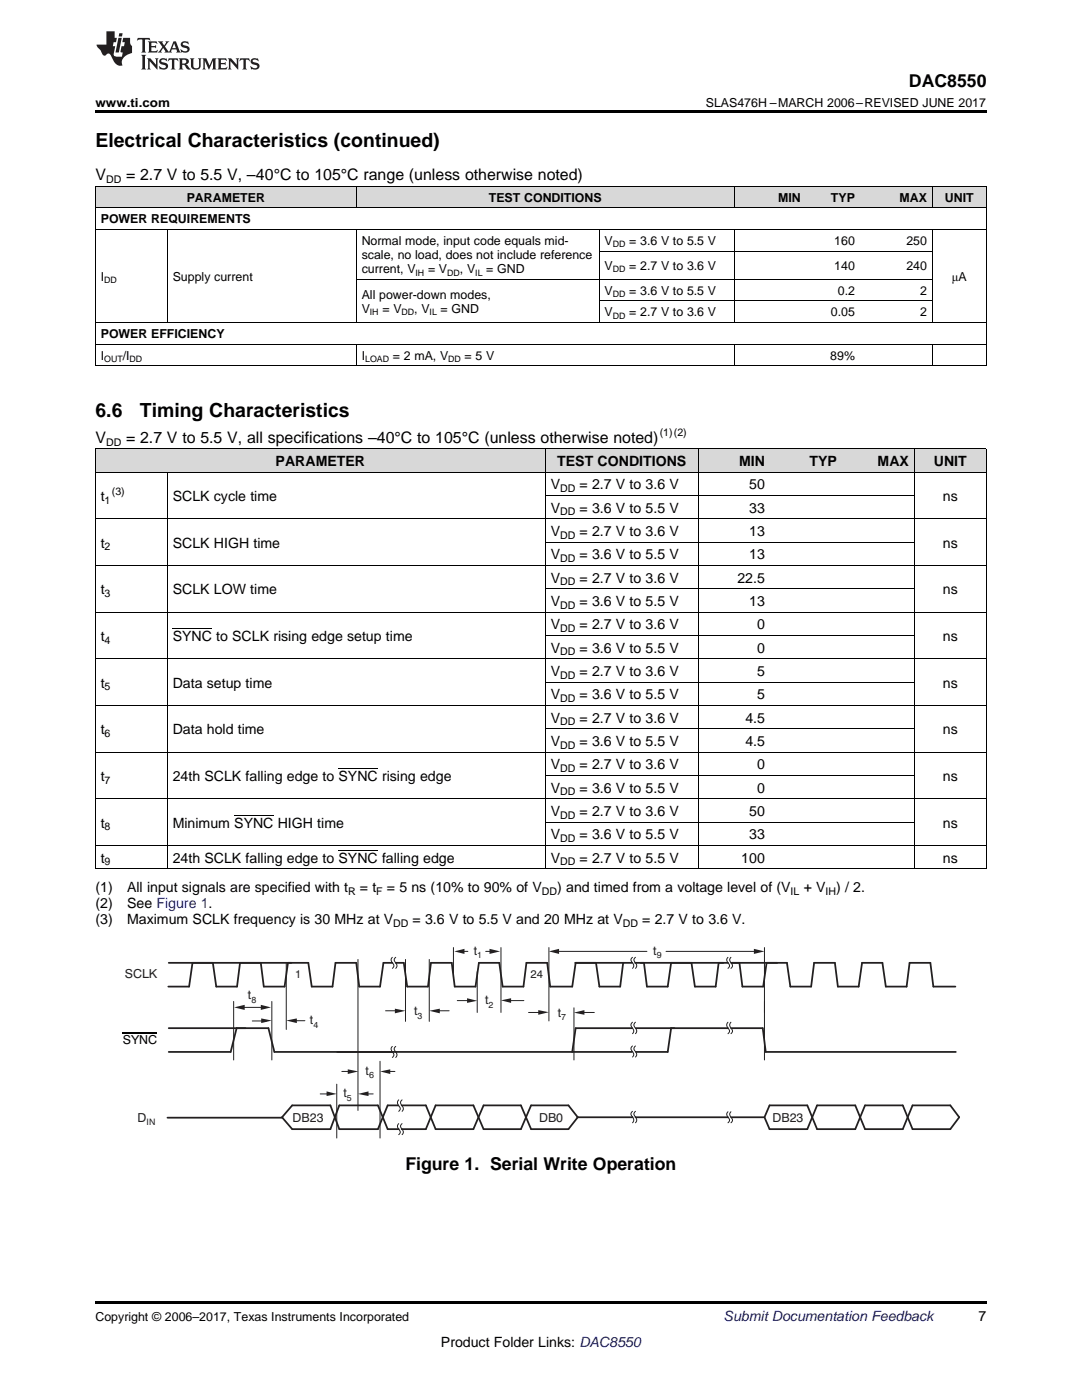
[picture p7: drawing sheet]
<svg xmlns="http://www.w3.org/2000/svg" width="216mm" height="279mm" viewBox="0 0 216 279" stroke-linecap="round" stroke-linejoin="round" font-family="sans-serif">
<g fill="#d8d8d8">
<path d="M19 89.6h14.4v4.7h-14.4z"/>
<path d="M33.4 89.6h75.4v4.7h-75.4z"/>
<path d="M108.8 89.6h30.5v4.7h-30.5z"/>
<path d="M139.3 89.6h14.4v4.7h-14.4z"/>
<path d="M153.7 89.6h14.4v4.7h-14.4z"/>
<path d="M168.1 89.6h14.4v4.7h-14.4z"/>
<path d="M182.5 89.6h14.3v4.7h-14.3z"/>
<path d="M19 37.3h14.4v4.3h-14.4z"/>
<path d="M33.4 37.3h37.7v4.3h-37.7z"/>
<path d="M71.1 37.3h48.5v4.3h-48.5z"/>
<path d="M119.6 37.3h26.9v4.3h-26.9z"/>
<path d="M146.5 37.3h14.4v4.3h-14.4z"/>
<path d="M160.9 37.3h10.8v4.3h-10.8z"/>
<path d="M171.7 37.3h14.4v4.3h-14.4z"/>
<path d="M186.1 37.3h10.7v4.3h-10.7z"/>
</g>
<path d="M19 259.7h177.8v.5h-177.8z" fill="#000"/>
<g fill="none" stroke="#231f20" stroke-width=".35">
<path d="M33.7 192.2h27.8l.7 4.7h4.1l.6-4.7h4.2l.6 4.7h4.1l.7-4.7h1.8M38.4 192.2l-.7 4.7h-4.1M42.5 192.2l.7 4.7h4.1l.6-4.7M52 192.2l.6 4.7h4.2l.7-4.7M79 192.2h1.6l.7 4.7h4.1l.6-4.7h4.1l.6 4.7h4.2l.7-4.7h4l.7 4.7h4.1l.6-4.7h4.2l.6 4.7h4.4l.7-4.7M114.8 192.2h11.3M118.9 192.2l.7 4.7h4.2l.5-4.7M126.7 192.2h18.6M128.5 192.2l.6 4.7h4.1l.7-4.7M138 192.2l.7 4.7h4.1l.6-4.7M145.9 192.2h11.1l.7 4.7h4.2l.5-4.7h4.2l.6 4.7h4.1l.7-4.7h4.1l.7 4.7h4.1l.6-4.7h4.1l.6 4.7h4.4M147.5 192.2l.6 4.7h4.2l.7-4.7"/>
<path d="M49 205.2h-15.3M145.3 205.2h-11.4l-.7 4.7h-6.3M145.9 205.2h6.3l.6 4.7h37.9M79.5 220.6h-2.1l-2 4.7h-7.7l-1.8-4.7h-7.6l-2 2.4 2 2.3h7.6l1.8-4.7h7.7l2 4.7h2.2M80.2 220.6h4.8l1.9 4.7h7.6l2-4.7h7.4l2.1 4.7h7.4l1.9-2.3-1.9-2.4h-7.4l-2.1 4.7h-7.4l-2-4.7h-7.6l-1.9 4.7h-4.8M153.6 220.6l-1.1 2.4 1.1 2.3h7.5l1.9-4.7h7.7l1.9 4.7h7.5l2-4.7h7.5l1.8 2.4-1.8 2.3h-7.5l-2-4.7h-7.5l-1.9 4.7h-7.7l-1.9-4.7z"/>
</g>
<path d="M24.5 206.1h6.9" fill="none" stroke="#010202" stroke-width=".25"/>
<path d="M46.6 199.9v11.6M54.2 199.9v11.6M57.1 192.2v13.2M71.4 191.5v30.1M80.9 191.5v12.3M76.9 201.7h2.6M114.5 201.1v10.4M116 202.1h2.6" fill="none" stroke="#231f20" stroke-width=".2"/>
<path d="M78.8 201.3l2.1 .4-2.1 .5z" fill="#231f20"/>
<path d="M85.7 191.5v12.3M87.1 201.7h2.5" fill="none" stroke="#231f20" stroke-width=".2"/>
<path d="M85.6 201.7l2.2-.4v.9z" fill="#231f20"/>
<path d="M90.5 189.1v5.3M91.2 199.7h2.6M95.2 193.9v8.2" fill="none" stroke="#231f20" stroke-width=".2"/>
<g fill="#231f20">
<path d="M93.2 199.2l2 .5-2 .4z"/>
<path d="M100 199.6l2-.4v.9z"/>
</g>
<path d="M100 189.1v13M101.9 199.7h2.6M105.5 202.1h2.6" fill="none" stroke="#231f20" stroke-width=".2"/>
<g fill="#231f20">
<path d="M114.5 202.1l2.1-.5v.9z"/>
<path d="M107.4 201.6l2.1 .4-2.1 .5z"/>
</g>
<path d="M48.5 201h3.9" fill="none" stroke="#231f20" stroke-width=".2"/>
<g fill="#231f20">
<path d="M46.7 201l2.1-.5v1.1z"/>
<path d="M52 200.5l2.1 .5-2.1 .6z"/>
</g>
<path d="M50.3 203.8h2.9M58.9 203.7h1.9" fill="none" stroke="#231f20" stroke-width=".2"/>
<g fill="#231f20">
<path d="M57.1 203.7l2.1-.5v1z"/>
<path d="M52.1 203.2l2.1 .5-2.1 .5z"/>
</g>
<g fill="none" stroke="#231f20" stroke-width=".2">
<path d="M78.3 191.1a.86 .86 0 0 0 .2 1.4l.1 .2-.3 .6M79 191.1l-.3 .2a1.11 1.11 0 0 0 .5 1.2v.2l-.2 .6M126.2 191.1l-.2 .2a1.11 1.11 0 0 0 .4 1.2l.1 .2-.3 .6M126.8 191.1l-.2 .2a1.11 1.11 0 0 0 .4 1.2l.1 .2-.3 .6M145.3 191.1a.86 .86 0 0 0 .2 1.4l.1 .2-.3 .6M145.9 191.1a.86 .86 0 0 0 .2 1.4l.1 .2-.3 .6M152.5 199.9v11.6M63.9 218.3h1.9M67.2 216.4v10.7M78.3 208.8a.86 .86 0 0 0 .2 1.4l.1 .3-.3 .5M79 208.8l-.3 .3a1.11 1.11 0 0 0 .5 1.1v.3l-.2 .5M79.6 219.5a.95 .95 0 0 0 .2 1.5l.1 .3-.3 .5"/>
<path d="M80.2 219.5l-.2 .3a1.19 1.19 0 0 0 .4 1.2l.1 .3-.3 .5M126.2 204l-.2 .3a1.19 1.19 0 0 0 .4 1.2l.1 .3-.3 .5M126.2 208.8l-.2 .2a1.13 1.13 0 0 0 .4 1.2l.1 .3-.3 .5M126.8 204l-.2 .3a1.19 1.19 0 0 0 .4 1.2l.1 .3-.3 .5M126.8 208.8l-.2 .2a1.13 1.13 0 0 0 .4 1.2l.1 .3-.3 .5M145.3 204a.95 .95 0 0 0 .2 1.5l.1 .3-.3 .5M145.9 204a.95 .95 0 0 0 .2 1.5l.1 .3-.3 .5M79.6 224.2a.72 .72 0 0 0 0 1.1l.3 .7-.3 .4M80.2 224.2l-.2 .3a1.13 1.13 0 0 0 .4 1.2l.1 .3-.3 .4M126.2 221.8l-.3 .5 .1 .3a1.05 1.05 0 0 1 .2 1.5M126.8 221.8l-.3 .5 .1 .3a1.05 1.05 0 0 1 .2 1.5M145.3 221.9a.86 .86 0 0 0 .2 1.4l.1 .3-.3 .5"/>
<path d="M145.9 221.9a.86 .86 0 0 0 .2 1.4l.1 .3-.3 .5"/>
</g>
<path d="M33.7 209.9h12.3l1.2-4.7h6.4l1.2 4.7h71.3M126.1 205.2h-11.2l-.7 4.7M126.9 205.2h7.7M33.4 223.1h23M115.2 223h11M126.8 223h18.5M145.9 223h6.5" fill="none" stroke="#231f20" stroke-width=".35"/>
<path d="M65.2 217.8l2 .5-2 .4z" fill="#231f20"/>
<path d="M72.8 218.3h1.7M75.8 211.8v15.3" fill="none" stroke="#231f20" stroke-width=".2"/>
<path d="M71.4 218.3l2.1-.5v.9z" fill="#231f20"/>
<path d="M68.2 213.8h2" fill="none" stroke="#231f20" stroke-width=".2"/>
<path d="M69.4 213.4l2.1 .4-2.1 .5z" fill="#231f20"/>
<path d="M77.2 213.8h1.6" fill="none" stroke="#231f20" stroke-width=".2"/>
<path d="M75.8 213.8l2.1-.4v.9z" fill="#231f20"/>
<path d="M92.3 189.9h1.1M96.9 189.9h1.8" fill="none" stroke="#231f20" stroke-width=".2"/>
<g fill="#231f20">
<path d="M90.6 189.9l2.1-.5v1z"/>
<path d="M97.7 189.4l2.1 .5-2.1 .5z"/>
</g>
<path d="M109.5 189.1v14.7M111.4 189.9h17.7M132.9 189.9h18.4M152.5 189.1v13" fill="none" stroke="#231f20" stroke-width=".2"/>
<g fill="#231f20">
<path d="M109.5 189.9l2.1-.5v1z"/>
<path d="M150.4 189.4l2.1 .5-2.1 .5z"/>
</g>
<g fill="none" stroke="#000" stroke-width=".2">
<path d="M19 37.2h177.8M19.1 37.2v35.8M71.1 37.2v4.4M146.5 37.2v4.4M186 37.2v4.4M196.8 37.2v35.8M19 45.8h177.8M19 41.5h177.8M33.4 45.9v18.5M71.1 45.9v18.5M71.1 55.8h115M119.5 45.9v18.5"/>
<path d="M119.6 50.1h66.5M146.5 45.9v18.5M186 45.9v18.5M19 73h177.8M19 68.7h177.8M19 64.4h177.8M71.1 68.7v4.3M119.6 60.1h66.5M146.5 68.7v4.3M186 68.7v4.3M19 94.2h177.8M19 89.6h177.8"/>
<path d="M19.1 89.6v83.8M33.4 94.3v79.1M108.8 89.6v83.8M108.8 98.9h73.7M139.3 89.6v83.8M182.4 89.6v83.8M196.8 89.6v83.8M19 112.8h177.8M19 103.5h177.8M108.8 117.5h73.7M108.8 108.2h73.7M19 131.5h177.8"/>
<path d="M19 122.1h177.8M108.8 136.1h73.7M108.8 126.8h73.7M19 159.4h177.8M19 150.1h177.8M19 140.8h177.8M108.8 154.7h73.7M108.8 145.4h73.7M19 173.4h177.8M19 168.7h177.8M108.8 164.1h73.7"/>
</g>
<path d="M19 22h177.8v.5h-177.8z" fill="#000"/>
<g fill="#231f20">
<path d="M27.5 7.6l-.1 .5 .4-.2h.6v.1v2.1l-.2 .4h1l-.3-.4v-2.1l.1-.1h.5l.5 .2-.2-.5zM29.5 8.3l.2 .3v1.5l-.2 .4h1.8l.2-.6a1.04 1.04 0 0 1-1.3 .2v-.7h.6l.3 .2v-.6l-.3 .2h-.6v-.6l.8-.1 .4 .3-.2-.5zM31.5 8.3l.9 1.1-.9 1.1h.8l-.2-.2 .5-.7 .4 .7-.2 .2h1.5l-.1-.2 .1-.4h.9l.1 .4-.2 .2h1l-.3-.3-.7-1.9h-.5l-.9 2-.8-1 .9-1h-.8l.1 .3-.3 .5-.4-.6 .2-.2zM34.7 8.6l.4 1h-.7zM36.3 8.4a.63 .63 0 0 0-.2 .7 .63 .63 0 0 0 .6 .4l.6 .2 .1 .2a.75 .75 0 0 1-.7 .4 .75 .75 0 0 1-.6-.5l.1 .7 .1-.1a1.11 1.11 0 0 0 1.5-.6 1.13 1.13 0 0 0-1.2-.8l-.1-.4a1.04 1.04 0 0 1 1.2 .2l-.2-.5-.1 .1-.5-.2zM28.2 10.9l.2 .4v2.2l-.2 .4h1l-.3-.4v-2.2l.3-.4zM29.3 11.6l.3 .4v1.5l-.3 .4h.8l-.2-.4v-1.3l1.5 1.7v-1.9l.2-.4h-.7l.2 .4v.9l-1.1-1.3zM32 11.8a.62 .62 0 0 0-.2 .7 .62 .62 0 0 0 .6 .4l.6 .1 .1 .3a.76 .76 0 0 1-.7 .3 .76 .76 0 0 1-.6-.4l.1 .7 .1-.1a1.11 1.11 0 0 0 1.5-.6 1.13 1.13 0 0 0-1.2-.8l-.1-.4a1.04 1.04 0 0 1 1.2 .2l-.2-.6-.1 .1-.5-.1zM33.7 11.6l-.2 .6a.61 .61 0 0 1 .8-.3v1.6l-.2 .4h.9l-.2-.4v-1.6a.63 .63 0 0 1 .8 .3l-.2-.6zM35.6 11.6l.3 .4v1.5l-.3 .4h1l-.2-.2v-.8l.5 .2a.76 .76 0 0 0 1.2 .7l-1-1a.58 .58 0 0 0 .6-.5 .58 .58 0 0 0-.5-.6zM36.4 11.9h.1a.45 .45 0 0 1 .5 .1 .45 .45 0 0 1 .1 .5l-.7 .2zM37.9 11.6l.2 .2a2.17 2.17 0 0 0 .3 1.9 .99 .99 0 0 0 1.6-.6v-1.1l.2-.4h-.7l.2 .2a1.92 1.92 0 0 1-.2 1.8 .6 .6 0 0 1-.9-.5v-1.1l.2-.4zM40.4 11.6l.2 .4v1.5l-.2 .4h.7l-.2-.4v-1.4l.8 1.8 .8-1.8v1.4l-.2 .4h.9l-.2-.4v-1.5l.2-.4h-.8l-.6 1.5-.6-1.5zM43.4 11.6l.2 .4v1.5l-.2 .4h1.8l.2-.6a1.04 1.04 0 0 1-1.3 .1v-.6h.5l.4 .2v-.6l-.4 .2h-.5v-.7h.8l.3 .3-.1-.6zM45.5 11.6l.2 .4v1.5l-.2 .4h.7l-.2-.4v-1.3l1.5 1.7v-1.9l.2-.4h-.7l.2 .4v.9l-1.1-1.3zM47.9 11.6l-.1 .6a.61 .61 0 0 1 .8-.3v1.6l-.3 .4h1l-.3-.4 .1-1.6a.63 .63 0 0 1 .7 .3l-.1-.6zM50.2 11.8a.62 .62 0 0 0-.2 .7 .62 .62 0 0 0 .6 .4l.6 .1 .2 .3a.76 .76 0 0 1-.8 .3 .76 .76 0 0 1-.6-.4l.1 .7 .2-.1a1.11 1.11 0 0 0 1.5-.6 1.13 1.13 0 0 0-1.3-.8l-.1-.4a1.04 1.04 0 0 1 1.2 .2l-.1-.6-.2 .1-.5-.1z"/>
<path d="M21.2 6.3v2.6h-1.9l.1 .4 .7 .9a.91 .91 0 0 0 1 .8 .56 .56 0 0 1 .5-.3 .56 .56 0 0 1 .5 .3l.4 .8a1.53 1.53 0 0 0 1.9 1.2 1.54 1.54 0 0 1 1-2.1l.9-.3v-1.4a1.52 1.52 0 0 1-.3-1.6h-1.4l-.2 .8h.5l-.2 .8h-.4l-.2 1v.2l.4 .1-.2 .8a1.93 1.93 0 0 1-1.6-.3l.3-1.8h-.5l.2-.8h.4l.2-.8h-.4v-1.3zM23.6 7.6l-.6 2.9h.7l.6-2.9zM23.8 6.6l-.1 .7h.6l.2-.7z"/>
</g>
<path d="M34.5 125.4h7.8M67.6 153.4h7.8M46.7 162.7h7.9M67.6 169.7h7.8" fill="none" stroke="#000" stroke-width=".2"/>
<g font-size="3.9">
<text x="19" y="29.3">Electrical Characteristics (continued)</text>
<text x="19" y="83.2">6.6</text>
<text x="27.9" y="83.2">Timing Characteristics</text>
</g>
<g font-size="3.5">
<text x="181.4" y="17.3">DAC8550</text>
<text x="80.9" y="233.6">Figure 1. Serial Write Operation</text>
</g>
<g font-size="3.2">
<text x="19" y="36">V</text>
<text x="25.2" y="36">= 2.7 V to 5.5 V, –40°C to 105°C range (unless otherwise noted)</text>
<text x="19" y="88.3">V</text>
<text x="25.2" y="88.3">= 2.7 V to 5.5 V, all specifications –40°C to 105°C (unless otherwise noted)</text>
</g>
<g font-size="2.8">
<text x="55" y="93">PARAMETER</text>
<text x="111.2" y="93">TEST CONDITIONS</text>
<text x="147.5" y="93">MIN</text>
<text x="161.5" y="93">TYP</text>
<text x="175.1" y="93">MAX</text>
<text x="186.3" y="93">UNIT</text>
<text x="20.1" y="100">t</text>
<text x="34.5" y="100">SCLK cycle time</text>
<text x="109.9" y="97.6">V</text>
<text x="115.6" y="97.6">= 2.7 V to 3.6 V</text>
<text x="149.5" y="97.6">50</text>
<text x="188.1" y="100">ns</text>
<text x="109.9" y="102.3">V</text>
<text x="109.9" y="107">V</text>
<text x="115.6" y="102.3">= 3.6 V to 5.5 V</text>
<text x="115.6" y="107">= 2.7 V to 3.6 V</text>
<text x="149.5" y="102.3">33</text>
<text x="149.5" y="107">13</text>
<text x="20.1" y="109.3">t</text>
<text x="34.5" y="109.3">SCLK HIGH time</text>
<text x="109.9" y="111.6">V</text>
<text x="115.6" y="111.6">= 3.6 V to 5.5 V</text>
<text x="149.5" y="111.6">13</text>
<text x="188.1" y="109.3">ns</text>
<text x="20.1" y="118.6">t</text>
<text x="34.5" y="118.6">SCLK LOW time</text>
<text x="109.9" y="116.3">V</text>
<text x="115.6" y="116.3">= 2.7 V to 3.6 V</text>
<text x="147.1" y="116.3">22.5</text>
<text x="188.1" y="118.6">ns</text>
<text x="109.9" y="120.9">V</text>
<text x="109.9" y="125.6">V</text>
<text x="115.6" y="120.9">= 3.6 V to 5.5 V</text>
<text x="115.6" y="125.6">= 2.7 V to 3.6 V</text>
<text x="149.5" y="120.9">13</text>
<text x="151.1" y="125.6">0</text>
<text x="20.1" y="127.9">t</text>
<text x="34.5" y="127.9">SYNC to SCLK rising edge setup time</text>
<text x="109.9" y="130.2">V</text>
<text x="115.6" y="130.2">= 3.6 V to 5.5 V</text>
<text x="151.1" y="130.2">0</text>
<text x="188.1" y="127.9">ns</text>
<text x="20.1" y="137.2">t</text>
<text x="34.5" y="137.2">Data setup time</text>
<text x="109.9" y="134.9">V</text>
<text x="115.6" y="134.9">= 2.7 V to 3.6 V</text>
<text x="151.1" y="134.9">5</text>
<text x="188.1" y="137.2">ns</text>
<text x="109.9" y="139.6">V</text>
<text x="115.6" y="139.6">= 3.6 V to 5.5 V</text>
<text x="151.1" y="139.6">5</text>
<text x="20.1" y="146.5">t</text>
<text x="34.5" y="146.5">Data hold time</text>
<text x="109.9" y="144.2">V</text>
<text x="109.9" y="148.9">V</text>
<text x="115.6" y="144.2">= 2.7 V to 3.6 V</text>
<text x="115.6" y="148.9">= 3.6 V to 5.5 V</text>
<text x="148.7" y="144.2">4.5</text>
<text x="148.7" y="148.9">4.5</text>
<text x="188.1" y="146.5">ns</text>
<text x="20.1" y="155.9">t</text>
<text x="34.5" y="155.9">24th SCLK falling edge to SYNC rising edge</text>
<text x="109.9" y="153.5">V</text>
<text x="115.6" y="153.5">= 2.7 V to 3.6 V</text>
<text x="151.1" y="153.5">0</text>
<text x="188.1" y="155.9">ns</text>
<text x="109.9" y="158.2">V</text>
<text x="115.6" y="158.2">= 3.6 V to 5.5 V</text>
<text x="151.1" y="158.2">0</text>
<text x="20.1" y="165.2">t</text>
<text x="34.5" y="165.2">Minimum SYNC HIGH time</text>
<text x="109.9" y="162.8">V</text>
<text x="109.9" y="167.5">V</text>
<text x="115.6" y="162.8">= 2.7 V to 3.6 V</text>
<text x="115.6" y="167.5">= 3.6 V to 5.5 V</text>
<text x="149.5" y="162.8">50</text>
<text x="149.5" y="167.5">33</text>
<text x="188.1" y="165.2">ns</text>
<text x="20.1" y="172.2">t</text>
<text x="34.5" y="172.2">24th SCLK falling edge to SYNC falling edge</text>
<text x="109.9" y="172.2">V</text>
<text x="115.6" y="172.2">= 2.7 V to 5.5 V</text>
<text x="147.9" y="172.2">100</text>
<text x="188.1" y="172.2">ns</text>
<text x="19" y="178">(1)</text>
<text x="25.4" y="178">All input signals are specified with t</text>
<text x="71.8" y="178">= t</text>
<text x="77.2" y="178">= 5 ns (10% to 90% of V</text>
<text x="111.2" y="178">) and timed from a voltage level of (V</text>
<text x="160.4" y="178">+ V</text>
<text x="166.9" y="178">) / 2.</text>
<text x="19" y="181.2">(2)</text>
<text x="19" y="184.4">(3)</text>
<text x="25.4" y="181.2">See Figure 1.</text>
<text x="25.4" y="184.4">Maximum SCLK frequency is 30 MHz at V</text>
<text x="82.3" y="184.4">= 3.6 V to 5.5 V and 20 MHz at V</text>
<text x="128.2" y="184.4">= 2.7 V to 3.6 V.</text>
<text x="195.3" y="263.6">7</text>
<text x="88" y="268.9">Product Folder Links: DAC8550</text>
</g>
<text font-size="2.8" fill="#0000c8" x="144.4" y="263.6">Submit Documentation Feedback</text>
<g font-size="2.5">
<text x="19" y="21.4">www.ti.com</text>
<text x="140.8" y="21.4">SLAS476H –MARCH 2006–REVISED JUNE 2017</text>
<text x="37.3" y="40.3">PARAMETER</text>
<text x="97.5" y="40.3">TEST CONDITIONS</text>
<text x="155.3" y="40.3">MIN</text>
<text x="165.8" y="40.3">TYP</text>
<text x="179.5" y="40.3">MAX</text>
<text x="188.6" y="40.3">UNIT</text>
<text x="20.1" y="44.6">POWER REQUIREMENTS</text>
<text x="72.2" y="48.9">Normal mode, input code equals mid-</text>
<text x="72.2" y="51.7">scale, no load, does not include reference</text>
<text x="120.6" y="48.9">V</text>
<text x="120.6" y="53.9">V</text>
<text x="125.6" y="48.9">= 3.6 V to 5.5 V</text>
<text x="125.6" y="53.9">= 2.7 V to 3.6 V</text>
<text x="166.5" y="48.9">160</text>
<text x="166.5" y="53.9">140</text>
<text x="180.9" y="48.9">250</text>
<text x="180.9" y="53.9">240</text>
<text x="20.1" y="56">I</text>
<text x="34.5" y="56">Supply current</text>
<text x="72.2" y="54.5">current, V</text>
<text x="72.2" y="59.6">All power-down modes,</text>
<text x="85.4" y="54.5">= V</text>
<text x="91.8" y="54.5">, V</text>
<text x="97" y="54.5">= GND</text>
<text x="120.6" y="58.8">V</text>
<text x="125.6" y="58.8">= 3.6 V to 5.5 V</text>
<text x="167.2" y="58.8">0.2</text>
<text x="183.6" y="58.8">2</text>
<text x="189.9" y="56">μA</text>
<text x="72.2" y="62.4">V</text>
<text x="76.3" y="62.4">= V</text>
<text x="82.7" y="62.4">, V</text>
<text x="87.9" y="62.4">= GND</text>
<text x="120.6" y="63.1">V</text>
<text x="125.6" y="63.1">= 2.7 V to 3.6 V</text>
<text x="165.8" y="63.1">0.05</text>
<text x="183.6" y="63.1">2</text>
<text x="20.1" y="67.5">POWER EFFICIENCY</text>
<text x="20.1" y="71.8">I</text>
<text x="24.5" y="71.8">/I</text>
<text x="72.2" y="71.8">I</text>
<text x="78.4" y="71.8">= 2 mA, V</text>
<text x="92.7" y="71.8">= 5 V</text>
<text x="165.7" y="71.8">89%</text>
<text x="19" y="263.6">Copyright © 2006–2017, Texas Instruments Incorporated</text>
</g>
<g font-size="2.5" fill="#231f20">
<text x="94.5" y="190.6">t</text>
<text x="130.4" y="190.5">t</text>
<text x="24.9" y="195.2">SCLK</text>
<text x="49.5" y="199.4">t</text>
<text x="82.6" y="202.6">t</text>
<text x="96.8" y="200.5">t</text>
<text x="111.3" y="202.9">t</text>
<text x="61.8" y="204.4">t</text>
<text x="73" y="214.5">t</text>
<text x="68.5" y="219">t</text>
<text x="27.5" y="223.9">D</text>
<text x="58.4" y="223.8">DB23</text>
<text x="107.6" y="223.9">DB0</text>
<text x="154.1" y="223.9">DB23</text>
</g>
<text font-size="2.5" fill="#010202" x="24.5" y="208.4">SYNC</text>
<g font-size="2.2" fill="#231f20">
<text x="58.9" y="195.2">1</text>
<text x="105.8" y="195.2">24</text>
</g>
<g font-size="2.1">
<text x="21.2" y="36.6">DD</text>
<text x="21.2" y="89">DD</text>
<text x="131.6" y="87.1">(1)(2)</text>
<text x="20.9" y="100.5">1</text>
<text x="22.3" y="98.8">(3)</text>
<text x="111.8" y="98.2">DD</text>
<text x="111.8" y="102.9">DD</text>
<text x="111.8" y="107.5">DD</text>
<text x="20.9" y="109.9">2</text>
<text x="111.8" y="112.2">DD</text>
<text x="20.9" y="119.2">3</text>
<text x="111.8" y="116.8">DD</text>
<text x="111.8" y="121.5">DD</text>
<text x="20.9" y="128.5">4</text>
<text x="111.8" y="126.2">DD</text>
<text x="111.8" y="130.8">DD</text>
<text x="20.9" y="137.8">5</text>
<text x="111.8" y="135.5">DD</text>
<text x="111.8" y="140.1">DD</text>
<text x="20.9" y="147.1">6</text>
<text x="111.8" y="144.8">DD</text>
<text x="111.8" y="149.4">DD</text>
<text x="111.8" y="154.1">DD</text>
<text x="20.9" y="156.4">7</text>
<text x="111.8" y="158.8">DD</text>
<text x="20.9" y="165.7">8</text>
<text x="111.8" y="163.4">DD</text>
<text x="20.9" y="172.7">9</text>
<text x="111.8" y="168.1">DD</text>
<text x="111.8" y="172.7">DD</text>
<text x="69.5" y="178.6">R</text>
<text x="75.1" y="178.6">F</text>
<text x="108.1" y="178.6">DD</text>
<text x="157.8" y="178.6">IL</text>
<text x="164.7" y="178.6">IH</text>
<text x="78.5" y="184.9">DD</text>
<text x="124.3" y="184.9">DD</text>
</g>
<g font-size="1.8">
<text x="122.3" y="49.4">DD</text>
<text x="20.8" y="56.5">DD</text>
<text x="82.9" y="55">IH</text>
<text x="89.2" y="55">DD</text>
<text x="94.8" y="55">IL</text>
<text x="122.3" y="54.4">DD</text>
<text x="122.3" y="59.3">DD</text>
<text x="73.8" y="62.9">IH</text>
<text x="80.1" y="62.9">DD</text>
<text x="85.7" y="62.9">IL</text>
<text x="122.3" y="63.6">DD</text>
<text x="20.8" y="72.2">OUT</text>
<text x="25.8" y="72.2">DD</text>
<text x="72.8" y="72.2">LOAD</text>
<text x="89.4" y="72.2">DD</text>
</g>
<g font-size="1.8" fill="#231f20">
<text x="95.2" y="191.3">1</text>
<text x="131" y="191.2">9</text>
<text x="50.2" y="200.1">8</text>
<text x="83.3" y="203.3">3</text>
<text x="97.5" y="201.2">2</text>
<text x="112" y="203.6">7</text>
<text x="62.5" y="205.1">4</text>
<text x="73.6" y="215.2">6</text>
<text x="69.2" y="219.7">5</text>
<text x="29.2" y="224.6">IN</text>
</g>
</svg>
